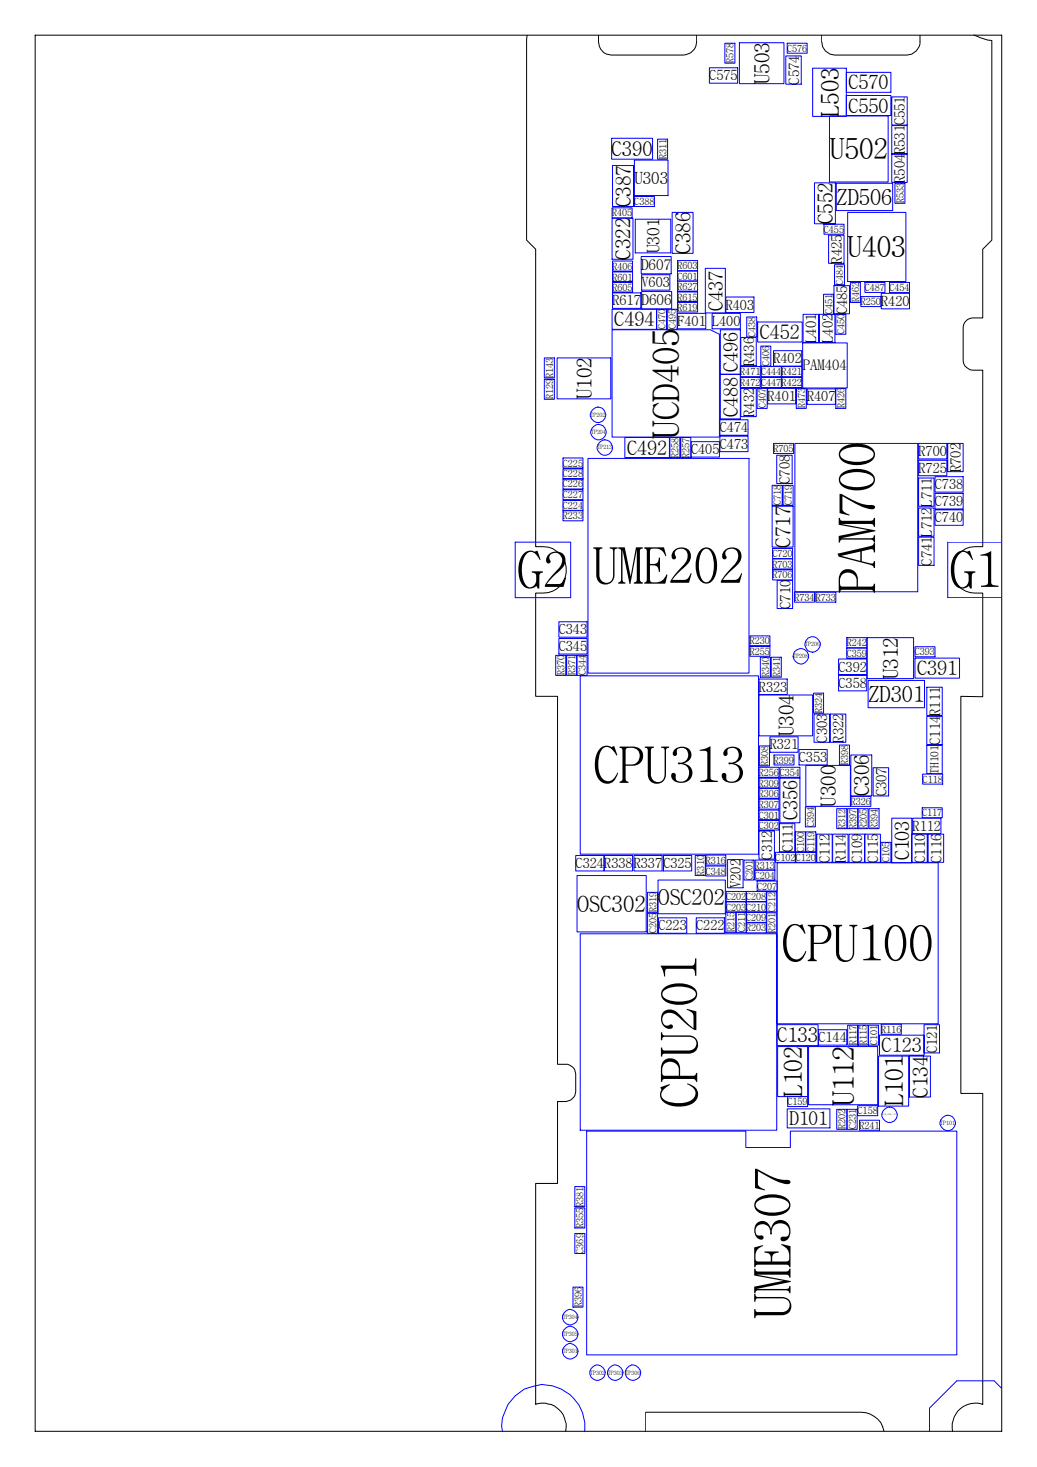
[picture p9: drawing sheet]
<svg xmlns="http://www.w3.org/2000/svg" width="297mm" height="420mm" viewBox="0 0 297 420" stroke-linecap="round" stroke-linejoin="round" font-family="sans-serif">
<path d="M10.1 10.1h276.8v399.8h-276.8zM151 10l-.2 1.5v57.3l2.6 2.6v85.2a7.7 7.7 0 0 1 7.1 2.2 6.6 6.6 0 0 1 1.2 7.2 6.6 6.6 0 0 1-6.2 3.9h-2.1v29.5h6.3v105.4h2.9a2.88 2.88 0 0 1 2.3 2.8v5.2a3 3 0 0 1-2.7 2.7h-2.5v23.4h-6.3v63.4a6.7 6.7 0 0 1 8.7 7.6M171.4 10a4.8 4.8 0 0 0 2.4 5.5l1.3 .3h20.7a3.8 3.8 0 0 0 3.8-3.8v-2M235.4 10v2a3.8 3.8 0 0 0 3.6 3.8h20.9a3.8 3.8 0 0 0 3.6-3.8v-2M278.9 10a15.6 15.6 0 0 0 5.2 1.6v57.2l-2.6 2.6v19.7h-2.9a2.79 2.79 0 0 0-2.7 2.7v9.5a2.81 2.81 0 0 0 2.7 2.7h2.9v50.6a7.7 7.7 0 0 0-7.1 2.2 6.6 6.6 0 0 0-1.1 7.1 6.6 6.6 0 0 0 6 4h2.2v29.7l-6.3-.2v113.8h6.3v89.1a6.6 6.6 0 0 0-8.6 7.6M185 409.9v-5.4h61.7a6.8 6.8 0 0 1 6.5 5.4" fill="none" stroke="#000" stroke-width=".29"/>
<g fill="none" stroke="#00f" stroke-width=".29">
<path d="M203.2 19.4h8.1v4.4h-8.1zM207.6 12.4h2.9v5.7h-2.9zM211.8 12.2h12.8v11.8h-12.8zM225.1 16h4.4v8.1h-4.4zM225.5 12.4h5.7v2.8h-5.7zM232.8 19.5h9.6v13.8h-9.6zM175.2 39.6h11.7v6h-11.7zM188.4 39.9h2.8v5.7h-2.8zM237.6 33.2h16.8v18.9h-16.8zM242.4 27.3h12.8v5.8h-12.8zM242.4 20.7h12.8v5.7h-12.8zM255.4 27.7h4.5v8.1h-4.5z"/>
<path d="M255.4 36h4.5v8h-4.5zM175.3 59.5h5.8v2.9h-5.8zM175.5 47.4h6v11.7h-6zM181.7 56.3h5.8v2.8h-5.8zM181.7 45.8h9.6v10.2h-9.6zM233.3 52.4h6v11.7h-6zM239.5 52.5h16.2v7.8h-16.2zM255.4 44.2h4.5v8h-4.5zM256.3 52.5h2.9v5.7h-2.9zM175.3 62.5h6v11.8h-6zM175.5 74.8h5.7v2.8h-5.7zM175.5 77.9h5.7v2.9h-5.7z"/>
<path d="M182 62.8h10.1v9.6h-10.1zM183.7 73.5h8.6v4.9h-8.6zM183.8 78.7h8.1v4.4h-8.1zM192.5 60.8h6v11.8h-6zM194.1 77.6h5.7v2.9h-5.7zM194.1 74.6h5.7v2.9h-5.7zM202 76.9h5.8v12.7h-5.8zM236 64.2h5.8v2.9h-5.8zM237.3 67.4h4.5v8h-4.5zM239 75.8h2.9v5.8h-2.9zM242.8 60.8h16.7v19.8h-16.7zM175.3 88.6h12.8v5.7h-12.8z"/>
<path d="M175.3 94.4h28.2l2.6 1.3v29.5h-30.8zM175.5 80.8h5.7v2.8h-5.7zM175.5 83.9h8v4.4h-8zM183.8 83.5h8.6v5h-8.6zM188.1 88.6h2.9v5.7h-2.9zM191.1 88.6h2.9v5.7h-2.9zM194.1 89.7h8.1v4.5h-8.1zM194.1 83.6h5.7v2.9h-5.7zM194.1 86.5h5.7v2.9h-5.7zM194.1 80.5h5.7v2.9h-5.7zM204 89.7h8.1v4.5h-8.1zM206.3 94.4h5.8v12.8h-5.8z"/>
<path d="M207.9 85.1h8.1v4.4h-8.1zM212.2 96.6h4.4v8.1h-4.4zM213.9 90.8h2.8v5.7h-2.8zM217 92.2h12.8v5.8h-12.8zM217.9 99.1h2.9v5.8h-2.9zM229.9 98.2h12.8v12.9h-12.8zM230 90h4.5v8.1h-4.5zM234.7 90h4.5v8.1h-4.5zM235.9 84.3h2.9v5.7h-2.9zM238.9 81.8h4.4v8.1h-4.4zM239.4 90h2.9v5.7h-2.9zM243.6 80.9h2.8v5.7h-2.8z"/>
<path d="M246.6 84.9h5.7v2.9h-5.7zM247.8 80.9h5.7v2.9h-5.7zM252.4 84h8.1v4.5h-8.1zM254.8 80.9h5.7v2.9h-5.7zM155.9 108.6h2.9v5.8h-2.9zM155.9 102.5h2.9v5.7h-2.9zM159.6 102.5h15.3v11.7h-15.3zM206.3 107.2h5.8v12.8h-5.8zM212.1 105h5.7v2.9h-5.7zM212.1 108.1h5.7v2.9h-5.7zM212.2 111.3h4.4v8h-4.4zM216.9 111.3h2.9v5.7h-2.9z"/>
<path d="M218.1 105h5.7v2.9h-5.7zM218.1 108.1h5.7v2.9h-5.7zM219.9 111.3h8v4.4h-8zM221.6 100.4h8v4.5h-8zM223.9 105h5.7v2.9h-5.7zM223.9 108.1h5.7v2.9h-5.7zM228.1 111.3h2.8v5.7h-2.8zM231.2 111.4h8.1v4.4h-8.1zM239.4 111.3h2.9v5.7h-2.9zM161.3 131.2h5.7v2.8h-5.7zM161.3 137.2h5.7v2.8h-5.7zM161.3 134.3h5.7v2.9h-5.7z"/>
<path d="M168.4 131.3h46.1v61.5h-46.1zM179 125.3h12.7v5.7h-12.7zM191.9 125.3h2.8v5.7h-2.8zM195 125.3h2.9v5.7h-2.9zM198 126.5h8.1v4.4h-8.1zM206.2 124.9h8.1v4.4h-8.1zM206.2 120.2h8.1v4.5h-8.1zM221.2 139h2.8v5.7h-2.8zM221.6 127h5.7v2.9h-5.7zM222.5 130.4h4.4v8.1h-4.4zM224.3 139h2.9v5.7h-2.9zM227.7 127h35.2v42.5h-35.2z"/>
<path d="M263.1 136.9h4.4v8.1h-4.4zM263.1 127h8.1v4.4h-8.1zM263.1 131.8h8.1v4.5h-8.1zM267.8 136.5h8.1v4.4h-8.1zM271.5 127h4.4v8.1h-4.4zM147.6 155.3h15.9v15.9h-15.9zM161.3 143.3h5.7v2.9h-5.7zM161.3 140.3h5.7v2.9h-5.7zM161.3 146.3h5.7v2.9h-5.7zM221.2 145h6v11.7h-6zM221.3 157.1h5.7v2.9h-5.7zM263.1 153.8h4.4v8.1h-4.4z"/>
<path d="M263.1 145.5h4.4v8.1h-4.4zM267.8 141.3h8.1v4.5h-8.1zM267.8 146h8.1v4.5h-8.1zM287 155.3h-15.5v15.9h15.5M160.1 178.1h8.1v4.4h-8.1zM221.3 160.1h5.7v2.9h-5.7zM221.3 163.2h5.7v2.9h-5.7zM222.6 166.2h4.4v8.1h-4.4zM227.6 169.6h5.7v2.9h-5.7zM233.7 169.6h5.7v2.9h-5.7zM159.2 187.7h2.9v5.7h-2.9zM160.1 182.9h8.1v4.4h-8.1z"/>
<path d="M162.3 187.7h2.9v5.7h-2.9zM165.3 187.7h2.9v5.7h-2.9zM166.2 193.6h51.1v51h-51.1zM214.8 182.1h5.7v2.9h-5.7zM214.8 185.1h5.7v2.9h-5.7zM217.4 194.5h8.1v4.4h-8.1zM217.4 199.1h15.4v11.7h-15.4zM217.8 188.2h2.9v5.8h-2.9zM220.9 188.2h2.9v5.8h-2.9zM233 198.5h2.9v5.8h-2.9zM240.2 193.4h8.1v4.5h-8.1zM240.2 188.7h8.1v4.5h-8.1z"/>
<path d="M242.5 185.6h5.8v2.9h-5.8zM242.5 182.6h5.8v2.9h-5.8zM248.4 182.6h13.3v11.8h-13.3zM248.7 194.9h16.1v7.8h-16.1zM262.1 188.5h12.7v5.7h-12.7zM262.1 185.2h5.7v2.9h-5.7zM265.5 196.8h4.4v8.1h-4.4zM217.4 219.8h5.7v2.8h-5.7zM217.5 213.6h2.9v5.8h-2.9zM220.5 211h8.1v4.5h-8.1zM221.7 216.2h5.7v2.9h-5.7zM223.4 219.8h5.7v2.8h-5.7z"/>
<path d="M228.9 214.7h8v4.4h-8zM230.8 219.2h12.8v11.7h-12.8zM233.2 204.5h4.4v8.1h-4.4zM237.8 204.5h4.5v8.1h-4.5zM240.5 213.4h2.8v5.7h-2.8zM243.7 216.2h6v11.8h-6zM250.1 219.9h4.4v8.1h-4.4zM265.5 205.2h4.4v8h-4.4zM265.5 213.5h4.4v8.1h-4.4zM217.4 232h5.7v2.9h-5.7zM217.4 234.9h5.7v2.8h-5.7zM217.4 238h4.4v8.1h-4.4z"/>
<path d="M217.4 225.7h5.7v2.9h-5.7zM217.4 228.9h5.7v2.8h-5.7zM217.4 222.9h5.7v2.8h-5.7zM223.3 235.9h4.4v8.1h-4.4zM223.4 222.9h5.7v12.7h-5.7zM227.8 238.3h2.9v5.7h-2.9zM230.7 231.1h2.9v5.7h-2.9zM230.8 238.3h2.9v5.7h-2.9zM234 238.9h4.4v8.1h-4.4zM238.5 238.9h4.4v8.1h-4.4zM239.7 231.6h2.8v5.7h-2.8zM242.8 231.6h2.9v5.7h-2.9z"/>
<path d="M243.2 238.9h4.4v8.1h-4.4zM243.7 228.1h5.7v2.8h-5.7zM245.8 231.6h2.9v5.7h-2.9zM247.8 238.9h4.4v8.1h-4.4zM248.9 231.6h2.9v5.7h-2.9zM255.4 234.3h5.8v12.8h-5.8zM261.2 238.9h4.4v8.1h-4.4zM261.4 234.3h8.1v4.5h-8.1zM264.2 231.4h5.7v2.8h-5.7zM264.3 221.7h5.7v2.9h-5.7zM265.9 238.9h4.4v8.1h-4.4zM164.9 245h8.1v4.4h-8.1z"/>
<path d="M165.3 250.8h19.8v16.1h-19.8zM173.1 245h8.1v4.4h-8.1zM181.6 245h8.1v4.4h-8.1zM185.5 255.6h2.9v5.7h-2.9zM188.5 252.1h19.3v9.6h-19.3zM190.1 245h8v4.4h-8zM199.2 245h2.8v5.8h-2.8zM202.2 248h5.7v2.9h-5.7zM202.2 244.9h5.7v2.9h-5.7zM208 255.3h5.8v2.9h-5.8zM208 258.3h5.8v2.9h-5.8zM208.4 246.2h4.5v8.1h-4.5z"/>
<path d="M213.1 246.3h2.9v5.8h-2.9zM213.8 255.3h5.7v2.9h-5.7zM213.8 258.3h5.7v2.9h-5.7zM216.2 249.2h5.8v2.9h-5.8zM216.2 246.3h5.8v2.9h-5.8zM216.9 252.3h5.7v2.9h-5.7zM219.6 255.4h2.9v5.8h-2.9zM222.1 244.1h5.7v2.9h-5.7zM222.6 247.1h46.1v46.1h-46.1zM227.9 244.1h5.8v2.9h-5.8zM252.3 241.3h2.9v5.7h-2.9zM166.2 267.4h56.3v56.3h-56.3z"/>
<path d="M185.5 261.6h2.9v5.7h-2.9zM188.6 262.9h8.1v4.4h-8.1zM199.4 262.9h8.1v4.4h-8.1zM207.9 261.3h2.9v5.7h-2.9zM210.9 261.3h2.9v5.7h-2.9zM213.8 261.3h5.7v2.9h-5.7zM213.8 264.3h5.7v2.9h-5.7zM219.6 261.4h2.9v5.8h-2.9zM222.6 293.5h11.7v6h-11.7zM222.7 299.7h8.6v14.4h-8.6zM231.6 299.7h19.8v16.7h-19.8zM234.5 294.9h8v4.4h-8z"/>
<path d="M242.8 293.6h2.9v5.7h-2.9zM245.8 293.6h2.9v5.7h-2.9zM248.8 293.6h2.9v5.7h-2.9zM251.9 296.5h12.8v5.7h-12.8zM252.4 293.3h5.8v2.9h-5.8zM264.7 293.5h4.4v8.1h-4.4zM225.5 317.6h12.2v5.4h-12.2zM225.6 314.1h5.7v2.8h-5.7zM239.7 317.7h2.8v5.7h-2.8zM242.7 317.7h2.8v5.7h-2.8zM245.7 316.7h5.7v2.8h-5.7zM251.7 302.5h8.6v14.3h-8.6z"/>
<path d="M260.5 302.5h6v11.7h-6zM164.7 339.9h2.8v5.7h-2.8zM168 324h45.6v4.7h12.8v-4.7h47.7v64h-106.1zM246.2 320.8h5.7v2.9h-5.7zM164.7 353.3h2.8v5.7h-2.8zM164.7 346h2.8v5.7h-2.8zM164.1 368.6h2.9v5.8h-2.9zM287 397.7l-2.2-2.2h-10.7l-7.8 7.8v6.7M143.9 410a11.5 11.5 0 0 1 8.9-13l2.3-.5a12.2 12.2 0 0 1 12.3 13.5"/>
<circle cx="171.3" cy="118.8" r="2.23"/>
<circle cx="171.4" cy="123.8" r="2.23"/>
<circle cx="173.2" cy="128.2" r="2.23"/>
<circle cx="229.4" cy="188" r="2.22"/>
<circle cx="232.8" cy="184.6" r="2.23"/>
<circle cx="254.8" cy="319.3" r="2.23"/>
<circle cx="271.4" cy="321.6" r="2.23"/>
<circle cx="163.3" cy="377.2" r="2.23"/>
<circle cx="163.3" cy="382.1" r="2.23"/>
<circle cx="163.3" cy="387" r="2.23"/>
<circle cx="171.1" cy="393.1" r="2.23"/>
<circle cx="176.2" cy="393.1" r="2.23"/>
<circle cx="181.3" cy="393.1" r="2.23"/>
</g>
<g font-size="14.5">
<text x="169.8" y="167.2">UME202</text>
<text x="148.3" y="168.3">G2</text>
<text x="250.6" y="169.9" transform="rotate(-90 250.6 169.9)">PAM700</text>
<text x="272.2" y="168.3">G1</text>
<text x="170" y="224.2">CPU313</text>
<text x="223.9" y="275.3">CPU100</text>
<text x="199.7" y="317.3" transform="rotate(-90 199.7 317.3)">CPU201</text>
<text x="226.4" y="377.7" transform="rotate(-90 226.4 377.7)">UME307</text>
</g>
<text font-size="10.6" x="194.6" y="125.6" transform="rotate(-90 194.6 125.6)">UCD405</text>
<text font-size="8.6" x="244.7" y="316.7" transform="rotate(-90 244.7 316.7)">U112</text>
<g font-size="8.3">
<text x="237.7" y="45.6">U502</text>
<text x="242.8" y="73.7">U403</text>
</g>
<g font-size="7.3">
<text x="229.8" y="314.2" transform="rotate(-90 229.8 314.2)">L102</text>
<text x="258.7" y="316.9" transform="rotate(-90 258.7 316.9)">L101</text>
</g>
<text font-size="7" x="240.2" y="33.5" transform="rotate(-90 240.2 33.5)">L503</text>
<text font-size="6.5" x="165.4" y="261.2">OSC302</text>
<g font-size="6.4">
<text x="239.6" y="58.6">ZD506</text>
<text x="248.8" y="201">ZD301</text>
<text x="188.5" y="259.1">OSC202</text>
</g>
<g font-size="6">
<text x="220.4" y="24.1" transform="rotate(-90 220.4 24.1)">U503</text>
<text x="180.7" y="59.3" transform="rotate(-90 180.7 59.3)">C387</text>
<text x="238.5" y="64.2" transform="rotate(-90 238.5 64.2)">C552</text>
<text x="180.6" y="74.4" transform="rotate(-90 180.6 74.4)">C322</text>
<text x="197.8" y="72.7" transform="rotate(-90 197.8 72.7)">C386</text>
<text x="169.5" y="114.4" transform="rotate(-90 169.5 114.4)">U102</text>
<text x="226.4" y="156.9" transform="rotate(-90 226.4 156.9)">C717</text>
<text x="257.3" y="194.5" transform="rotate(-90 257.3 194.5)">U312</text>
<text x="227.4" y="210.9" transform="rotate(-90 227.4 210.9)">U304</text>
<text x="239.5" y="231.1" transform="rotate(-90 239.5 231.1)">U300</text>
<text x="249" y="228.1" transform="rotate(-90 249 228.1)">C306</text>
<text x="265.8" y="314.3" transform="rotate(-90 265.8 314.3)">C134</text>
</g>
<g font-size="5.9">
<text x="175.2" y="44.6">C390</text>
<text x="222.6" y="298.5">C133</text>
</g>
<g font-size="5.7">
<text x="243" y="25.6">C570</text>
<text x="243" y="32.3">C550</text>
<text x="207.1" y="89" transform="rotate(-90 207.1 89)">C437</text>
<text x="176" y="93.5">C494</text>
<text x="217.6" y="97.1">C452</text>
<text x="211.3" y="106.5" transform="rotate(-90 211.3 106.5)">C496</text>
<text x="211.3" y="119.3" transform="rotate(-90 211.3 119.3)">C488</text>
<text x="179.6" y="130.2">C492</text>
<text x="262.7" y="193.4">C391</text>
<text x="228.4" y="235" transform="rotate(-90 228.4 235)">C356</text>
<text x="260.5" y="246.4" transform="rotate(-90 260.5 246.4)">C103</text>
<text x="252.5" y="301.4">C123</text>
</g>
<text font-size="5.5" x="226.1" y="322.3">D101</text>
<text font-size="4.9" x="188.9" y="72.6" transform="rotate(-90 188.9 72.6)">U301</text>
<text font-size="4.8" x="181.7" y="52.6">U303</text>
<g font-size="4.3">
<text x="183.6" y="77.4">D607</text>
<text x="183.8" y="87.4">D606</text>
</g>
<g font-size="4.2">
<text x="228.9" y="24.2" transform="rotate(-90 228.9 24.2)">C574</text>
<text x="259.2" y="35.9" transform="rotate(-90 259.2 35.9)">C551</text>
<text x="259.2" y="52.3" transform="rotate(-90 259.2 52.3)">R504R531</text>
<text x="241.1" y="75.5" transform="rotate(-90 241.1 75.5)">R425</text>
<text x="242.7" y="90" transform="rotate(-90 242.7 90)">C485</text>
<text x="233.8" y="98.2" transform="rotate(-90 233.8 98.2)">L401</text>
<text x="238.5" y="98.2" transform="rotate(-90 238.5 98.2)">L402</text>
<text x="216" y="104.8" transform="rotate(-90 216 104.8)">R436</text>
<text x="230" y="106.1">PAM404</text>
<text x="216" y="119.4" transform="rotate(-90 216 119.4)">R432</text>
<text x="275.3" y="135.2" transform="rotate(-90 275.3 135.2)">R702</text>
<text x="226.3" y="138.6" transform="rotate(-90 226.3 138.6)">C708</text>
<text x="266.9" y="145.1" transform="rotate(-90 266.9 145.1)">L711</text>
<text x="266.9" y="153.7" transform="rotate(-90 266.9 153.7)">L712</text>
<text x="266.9" y="162" transform="rotate(-90 266.9 162)">C741</text>
<text x="226.4" y="174.4" transform="rotate(-90 226.4 174.4)">C710</text>
<text x="269.3" y="205" transform="rotate(-90 269.3 205)">R111</text>
<text x="237" y="212.7" transform="rotate(-90 237 212.7)">C303</text>
<text x="241.6" y="212.7" transform="rotate(-90 241.6 212.7)">R322</text>
<text x="269.3" y="213.4" transform="rotate(-90 269.3 213.4)">C114</text>
<text x="253.9" y="228.1" transform="rotate(-90 253.9 228.1)">C307</text>
<text x="227.1" y="244.1" transform="rotate(-90 227.1 244.1)">C111</text>
<text x="221.2" y="246.2" transform="rotate(-90 221.2 246.2)">C312</text>
<text x="237.7" y="247.1" transform="rotate(-90 237.7 247.1)">C112</text>
<text x="242.3" y="247.1" transform="rotate(-90 242.3 247.1)">R114</text>
<text x="247" y="247.1" transform="rotate(-90 247 247.1)">C109</text>
<text x="251.5" y="247.1" transform="rotate(-90 251.5 247.1)">C115</text>
<text x="265" y="247.1" transform="rotate(-90 265 247.1)">C110</text>
<text x="269.6" y="247.1" transform="rotate(-90 269.6 247.1)">C116</text>
<text x="212.2" y="254.4" transform="rotate(-90 212.2 254.4)">V202</text>
<text x="268.5" y="301.7" transform="rotate(-90 268.5 301.7)">C121</text>
</g>
<g font-size="4">
<text x="203.2" y="23">C575</text>
<text x="183.8" y="82.3">V603</text>
<text x="175.4" y="87.5">R617</text>
<text x="207.9" y="88.7">R403</text>
<text x="252.4" y="87.6">R420</text>
<text x="194.1" y="93.3">F401</text>
<text x="204" y="93.3">L400</text>
<text x="221.6" y="104">R402</text>
<text x="219.9" y="114.9">R401</text>
<text x="231.2" y="115">R407</text>
<text x="206.2" y="123.8">C474</text>
<text x="198" y="130.1">C405</text>
<text x="206.2" y="128.5">C473</text>
<text x="263.1" y="130.6">R700</text>
<text x="263.1" y="135.4">R725</text>
<text x="267.8" y="140.1">C738</text>
<text x="267.8" y="144.9">C739</text>
<text x="267.8" y="149.6">C740</text>
<text x="160.1" y="181.7">C343</text>
<text x="160.1" y="186.5">C345</text>
<text x="240.2" y="197">C358</text>
<text x="240.2" y="192.4">C392</text>
<text x="217.4" y="198.1">R323</text>
<text x="220.5" y="214.6">R321</text>
<text x="228.8" y="218.3">C353</text>
<text x="261.4" y="238">R112</text>
<text x="164.9" y="248.6">C324</text>
<text x="173.1" y="248.6">R338</text>
<text x="181.5" y="248.6">R337</text>
<text x="190" y="248.6">C325</text>
<text x="188.6" y="266.5">C223</text>
<text x="199.4" y="266.5">C222</text>
<text x="234.4" y="298.5">C144</text>
</g>
<text font-size="3.3" x="268.8" y="221.6" transform="rotate(-90 268.8 221.6)">TH101</text>
<g font-size="2.9">
<text x="225.5" y="14.8">C576</text>
<text x="210.1" y="18.1" transform="rotate(-90 210.1 18.1)">R578</text>
<text x="190.9" y="45.6" transform="rotate(-90 190.9 45.6)">R311</text>
<text x="181.7" y="58.7">C388</text>
<text x="258.9" y="58.3" transform="rotate(-90 258.9 58.3)">R533</text>
<text x="175.3" y="62">R405</text>
<text x="236" y="66.7">C455</text>
<text x="175.5" y="77.2">R406</text>
<text x="194.1" y="77.1">R603</text>
<text x="175.5" y="80.3">R601</text>
<text x="175.5" y="83.2">R605</text>
<text x="194.1" y="80.1">C601</text>
<text x="194.1" y="83">R627</text>
<text x="241.6" y="81.6" transform="rotate(-90 241.6 81.6)">C484</text>
<text x="247.7" y="83.4">C487</text>
<text x="254.8" y="83.4">C454</text>
<text x="194.1" y="88.9">R619</text>
<text x="194.1" y="86.1">R615</text>
<text x="246.1" y="86.6" transform="rotate(-90 246.1 86.6)">R462</text>
<text x="246.6" y="87.4">R250</text>
<text x="190.6" y="94.3" transform="rotate(-90 190.6 94.3)">C470</text>
<text x="193.6" y="94.3" transform="rotate(-90 193.6 94.3)">C495</text>
<text x="238.4" y="90" transform="rotate(-90 238.4 90)">C451</text>
<text x="241.9" y="95.8" transform="rotate(-90 241.9 95.8)">C450</text>
<text x="216.4" y="96.5" transform="rotate(-90 216.4 96.5)">C438</text>
<text x="212" y="107.4">R471</text>
<text x="218" y="107.4">C444</text>
<text x="220.5" y="104.9" transform="rotate(-90 220.5 104.9)">C406</text>
<text x="223.9" y="107.4">R421</text>
<text x="212" y="110.6">R472</text>
<text x="218" y="110.6">C447</text>
<text x="223.9" y="110.6">R422</text>
<text x="158.4" y="114.4" transform="rotate(-90 158.4 114.4)">R129R143</text>
<text x="219.4" y="117" transform="rotate(-90 219.4 117)">C407</text>
<text x="230.6" y="117" transform="rotate(-90 230.6 117)">R473</text>
<text x="241.9" y="117" transform="rotate(-90 241.9 117)">R426</text>
<text x="194.4" y="131.1" transform="rotate(-90 194.4 131.1)">R258</text>
<text x="197.5" y="131.1" transform="rotate(-90 197.5 131.1)">R257</text>
<text x="221.6" y="129.5">R705</text>
<text x="161.2" y="133.6">C225</text>
<text x="161.2" y="136.8">C228</text>
<text x="161.2" y="139.6">C226</text>
<text x="161.2" y="142.7">C227</text>
<text x="161.2" y="148.7">R233</text>
<text x="161.2" y="145.8">C224</text>
<text x="223.7" y="144.7" transform="rotate(-90 223.7 144.7)">C718</text>
<text x="226.8" y="144.7" transform="rotate(-90 226.8 144.7)">C719</text>
<text x="221.3" y="159.6">C720</text>
<text x="221.3" y="162.5">R703</text>
<text x="221.3" y="165.7">R706</text>
<text x="227.5" y="172.1">R734</text>
<text x="233.7" y="172.1">R733</text>
<text x="214.8" y="184.6">R230</text>
<text x="242.5" y="185.1">R242</text>
<text x="214.8" y="187.6">R255</text>
<text x="242.5" y="188.1">C359</text>
<text x="262.1" y="187.7">C393</text>
<text x="161.7" y="193.5" transform="rotate(-90 161.7 193.5)">R370</text>
<text x="164.8" y="193.5" transform="rotate(-90 164.8 193.5)">R371</text>
<text x="167.8" y="193.5" transform="rotate(-90 167.8 193.5)">C344</text>
<text x="220.3" y="194" transform="rotate(-90 220.3 194)">R340</text>
<text x="223.4" y="194" transform="rotate(-90 223.4 194)">R341</text>
<text x="235.5" y="204.3" transform="rotate(-90 235.5 204.3)">R324</text>
<text x="220" y="219.4" transform="rotate(-90 220 219.4)">R308</text>
<text x="221.7" y="218.7">R399</text>
<text x="243" y="219.1" transform="rotate(-90 243 219.1)">R398</text>
<text x="217.4" y="225.3">R309</text>
<text x="217.4" y="222.2">R256</text>
<text x="223.4" y="222.2">C354</text>
<text x="264.3" y="224.2">C118</text>
<text x="217.4" y="228.2">R306</text>
<text x="217.4" y="231.3">R307</text>
<text x="243.7" y="230.5">R326</text>
<text x="264.2" y="233.8">C117</text>
<text x="217.4" y="234.5">C301</text>
<text x="217.4" y="237.3">C302</text>
<text x="233.2" y="236.8" transform="rotate(-90 233.2 236.8)">C394</text>
<text x="242.2" y="237.4" transform="rotate(-90 242.2 237.4)">R312</text>
<text x="245.3" y="237.4" transform="rotate(-90 245.3 237.4)">R397</text>
<text x="248.3" y="237.4" transform="rotate(-90 248.3 237.4)">R205</text>
<text x="251.4" y="237.4" transform="rotate(-90 251.4 237.4)">R394</text>
<text x="230.3" y="244" transform="rotate(-90 230.3 244)">C100</text>
<text x="233.3" y="244" transform="rotate(-90 233.3 244)">C119</text>
<text x="201.7" y="250.8" transform="rotate(-90 201.7 250.8)">R310</text>
<text x="202.1" y="247.4">R316</text>
<text x="202.1" y="250.5">C348</text>
<text x="216.2" y="248.8">R313</text>
<text x="216.2" y="251.7">C204</text>
<text x="222.1" y="246.6">C102</text>
<text x="227.9" y="246.6">C120</text>
<text x="254.8" y="247" transform="rotate(-90 254.8 247)">C105</text>
<text x="208" y="257.8">C202C208</text>
<text x="215.6" y="252.1" transform="rotate(-90 215.6 252.1)">C201</text>
<text x="216.9" y="254.8">C207</text>
<text x="188" y="261.3" transform="rotate(-90 188 261.3)">R319</text>
<text x="208" y="260.8">C203C210</text>
<text x="213.7" y="263.8">C209</text>
<text x="222.1" y="261.2" transform="rotate(-90 222.1 261.2)">C212</text>
<text x="188" y="267.3" transform="rotate(-90 188 267.3)">C205</text>
<text x="210.4" y="267.1" transform="rotate(-90 210.4 267.1)">R215</text>
<text x="213.4" y="267.1" transform="rotate(-90 213.4 267.1)">C211</text>
<text x="213.7" y="266.8">R203</text>
<text x="222.1" y="267.2" transform="rotate(-90 222.1 267.2)">R201</text>
<text x="245.3" y="299.4" transform="rotate(-90 245.3 299.4)">R117</text>
<text x="248.3" y="299.4" transform="rotate(-90 248.3 299.4)">R115</text>
<text x="251.3" y="299.4" transform="rotate(-90 251.3 299.4)">C101</text>
<text x="252.4" y="295.8">R116</text>
<text x="225.6" y="316.5">C159</text>
<text x="242.2" y="323.4" transform="rotate(-90 242.2 323.4)">R202</text>
<text x="245.2" y="323.4" transform="rotate(-90 245.2 323.4)">C231</text>
<text x="245.7" y="319.1">C158</text>
<text x="246.2" y="323.3">R241</text>
<text x="167.2" y="345.6" transform="rotate(-90 167.2 345.6)">R381</text>
<text x="167.2" y="351.7" transform="rotate(-90 167.2 351.7)">R355</text>
<text x="167.2" y="359" transform="rotate(-90 167.2 359)">C369</text>
<text x="166.6" y="374.4" transform="rotate(-90 166.6 374.4)">R396</text>
</g>
<g font-size="1.7">
<text x="169.2" y="119.4">TP202</text>
<text x="169.3" y="124.3">TP204</text>
<text x="171.1" y="128.7">TP213</text>
<text x="230.7" y="185.1">TP206</text>
<text x="227.3" y="188.5">TP208</text>
<text x="269.3" y="322.2">TP101</text>
<text x="161.2" y="377.8">TP304</text>
<text x="161.2" y="382.6">TP305</text>
<text x="161.2" y="387.6">TP301</text>
<text x="169" y="393.7">TP302 TP303 TP306</text>
</g>
<text font-size=".5" x="252.6" y="319.5">TP_HP_CORE_1.57V</text>
</svg>
